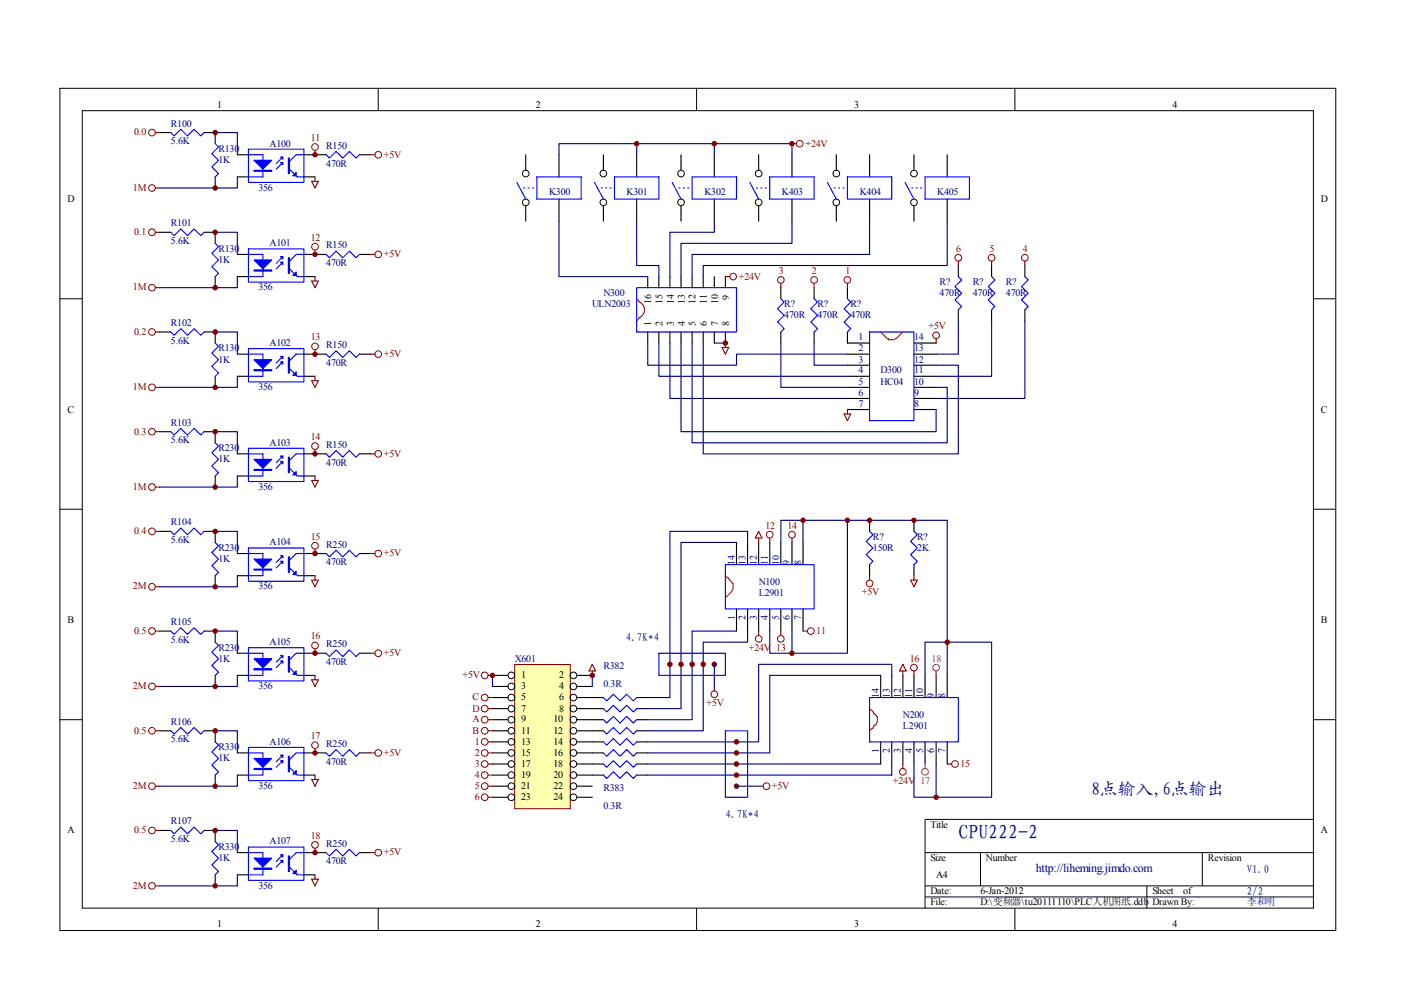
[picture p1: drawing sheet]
<svg xmlns="http://www.w3.org/2000/svg" width="297mm" height="210mm" viewBox="0 0 297 210" stroke-linecap="round" stroke-linejoin="round" font-family="sans-serif">
<g fill="none" stroke="#000" stroke-width=".21">
<path d="M12.7 18.7h270.5v178.6h-270.5zM80.2 18.7v4.7M147.7 18.7v4.7M215.2 18.7v4.7M17.4 23.5h261.1v169h-261.1zM12.7 63.3h4.7M278.4 63.3h4.7M12.7 108h4.7M278.4 108h4.7M12.7 152.6h4.7M278.4 152.6h4.7M278.4 173.7h-82.3v18.8"/>
<path d="M80.2 192.5v4.7M147.7 192.5v4.7M196.1 180.8h82.3M196.1 187.8h82.3M196.1 190.2h82.3M207.9 180.8v7M215.2 192.5v4.7M243.2 187.8v4.7M254.9 180.8v7"/>
</g>
<path d="M135 63.3l.5 .5v.2a1.74 1.74 0 0 1 1.1 1.7 1.74 1.74 0 0 1-1.1 1.6v.3l-.5 .4M186.7 70.4l1.4 1.4h.3v.2a2.17 2.17 0 0 0 2.1-.7l.9-.9M153.8 122.1l.5 .4h.2v.3l.7 .7v.2h.2a2.17 2.17 0 0 1-.7 2.1l-.9 1M184.4 150.2l.4 .5h.3l.2 .7h.2l.3 .5h.2a2.18 2.18 0 0 1-.5 1.9h-.2l-.2 .7h-.3l-.4 .4" fill="none" stroke="#f00" stroke-width=".23"/>
<path d="M135 61h21.2v9.4h-21.2zM184.4 70.4h9.4v18.8h-9.4zM153.8 119.7h18.8v9.4h-18.8zM184.4 147.9h18.8v9.4h-18.8z" fill="none" stroke="#00f" stroke-width=".23"/>
<g fill="none" stroke="#000" stroke-width=".23">
<path d="M137.3 58.6v2.4M139.7 58.6v2.4M142 58.6v2.4M144.4 58.6v2.4M146.7 58.6v2.4M149.1 58.6v2.4M151.4 58.6v2.4M153.8 58.6v2.4M137.3 70.4v2.3M139.7 70.4v2.3M142 70.4v2.3M144.4 70.4v2.3"/>
<path d="M146.7 70.4v2.3M149.1 70.4v2.3M151.4 70.4v2.3M153.8 70.4v2.3M179.7 72.7h4.7M179.7 75.1h4.7M179.7 77.4h4.7M179.7 79.8h4.7M193.8 72.7h4.7M193.8 75.1h4.7M193.8 77.4h4.7M193.8 79.8h4.7"/>
<path d="M179.7 82.1h4.7M179.7 84.5h4.7M179.7 86.8h4.7M193.8 82.1h4.7M193.8 84.5h4.7M193.8 86.8h4.7M156.2 115v4.7M158.5 115v4.7M160.9 115v4.7M163.2 115v4.7M165.6 115v4.7M167.9 115v4.7"/>
<path d="M170.3 115v4.7M156.2 129.1v4.7M158.5 129.1v4.7M160.9 129.1v4.7M163.2 129.1v4.7M165.6 129.1v4.7M167.9 129.1v4.7M170.3 129.1v4.7M186.7 143.2v4.7M186.7 157.3v4.7M189.1 143.2v4.7M189.1 157.3v4.7"/>
<path d="M191.4 143.2v4.7M191.4 157.3v4.7M193.8 143.2v4.7M193.8 157.3v4.7M196.1 143.2v4.7M196.1 157.3v4.7M198.5 143.2v4.7M198.5 157.3v4.7M200.8 143.2v4.7M200.8 157.3v4.7"/>
</g>
<path d="M109.2 141h11.7v30.5h-11.7z" fill="#ffffb0"/>
<g fill="none" stroke="#800000" stroke-width=".21">
<path d="M109.1 140.9h11.8v30.6h-11.8z"/>
<circle cx="32.2" cy="39.9" r=".71"/>
<circle cx="32.2" cy="28.1" r=".71"/>
<circle cx="66.8" cy="31.2" r=".71"/>
<circle cx="80.2" cy="32.8" r=".71"/>
<circle cx="169.6" cy="30.5" r=".71"/>
<circle cx="32.2" cy="49.2" r=".71"/>
<circle cx="66.8" cy="52.3" r=".71"/>
<circle cx="80.2" cy="53.9" r=".71"/>
<circle cx="155.4" cy="58.6" r=".71"/>
<circle cx="165.6" cy="59.3" r=".7"/>
<circle cx="172.6" cy="59.3" r=".71"/>
<circle cx="179.7" cy="59.3" r=".71"/>
<circle cx="203.2" cy="54.7" r=".71"/>
<circle cx="210.2" cy="54.7" r=".71"/>
<circle cx="217.3" cy="54.7" r=".71"/>
<circle cx="32.2" cy="70.4" r=".71"/>
<circle cx="32.2" cy="61" r=".71"/>
<circle cx="66.8" cy="73.4" r=".71"/>
<circle cx="80.2" cy="75.1" r=".71"/>
<circle cx="198.5" cy="71.1" r=".71"/>
<circle cx="32.2" cy="82.1" r=".71"/>
<circle cx="32.2" cy="91.5" r=".71"/>
<circle cx="66.8" cy="94.6" r=".71"/>
<circle cx="80.2" cy="96.2" r=".71"/>
<circle cx="32.2" cy="112.7" r=".71"/>
<circle cx="32.2" cy="103.3" r=".71"/>
<circle cx="66.8" cy="115.7" r=".71"/>
<circle cx="80.2" cy="117.4" r=".71"/>
<circle cx="163.2" cy="113.4" r=".71"/>
<circle cx="167.9" cy="113.4" r=".71"/>
<circle cx="32.2" cy="133.8" r=".71"/>
<circle cx="32.2" cy="124.4" r=".71"/>
<circle cx="66.8" cy="136.9" r=".71"/>
<circle cx="80.2" cy="138.5" r=".71"/>
<circle cx="160.9" cy="135.4" r=".71"/>
<circle cx="165.6" cy="135.4" r=".7"/>
<circle cx="171.9" cy="133.8" r=".7"/>
<circle cx="184.4" cy="123.7" r=".71"/>
<circle cx="32.2" cy="145.5" r=".71"/>
<circle cx="32.2" cy="154.9" r=".71"/>
<circle cx="66.8" cy="158" r=".71"/>
<circle cx="80.2" cy="159.6" r=".71"/>
<circle cx="102.8" cy="143.2" r=".71"/>
<circle cx="102.8" cy="157.3" r=".71"/>
<circle cx="102.8" cy="159.6" r=".71"/>
<circle cx="102.8" cy="152.6" r=".71"/>
<circle cx="102.8" cy="147.9" r=".71"/>
<circle cx="102.8" cy="154.9" r=".71"/>
<circle cx="102.8" cy="150.2" r=".71"/>
<circle cx="151.4" cy="147.2" r=".71"/>
<circle cx="193.8" cy="141.6" r=".7"/>
<circle cx="32.2" cy="176.1" r=".71"/>
<circle cx="32.2" cy="166.7" r=".71"/>
<circle cx="66.8" cy="179.1" r=".71"/>
<circle cx="102.8" cy="162" r=".71"/>
<circle cx="102.8" cy="164.3" r=".71"/>
<circle cx="102.8" cy="169" r=".71"/>
<circle cx="102.8" cy="166.7" r=".71"/>
<circle cx="162.5" cy="166.7" r=".71"/>
<circle cx="191.4" cy="163.6" r=".71"/>
<circle cx="202.5" cy="162" r=".71"/>
<circle cx="32.2" cy="187.8" r=".71"/>
<circle cx="80.2" cy="180.8" r=".71"/>
</g>
<g fill="none" stroke="#000" stroke-width=".21">
<circle cx="111.5" cy="36.8" r=".7"/>
<circle cx="127.9" cy="36.8" r=".71"/>
<circle cx="144.4" cy="36.8" r=".71"/>
<circle cx="160.9" cy="36.8" r=".71"/>
<circle cx="177.3" cy="36.8" r=".7"/>
<circle cx="193.8" cy="36.8" r=".7"/>
<circle cx="111.5" cy="42.9" r=".7"/>
<circle cx="127.9" cy="42.9" r=".71"/>
<circle cx="144.4" cy="42.9" r=".71"/>
<circle cx="160.9" cy="42.9" r=".71"/>
<circle cx="177.3" cy="42.9" r=".7"/>
<circle cx="193.8" cy="42.9" r=".7"/>
<circle cx="108.4" cy="143.2" r=".71"/>
<circle cx="108.4" cy="157.3" r=".71"/>
<circle cx="108.4" cy="145.5" r=".71"/>
<circle cx="108.4" cy="159.6" r=".71"/>
<circle cx="108.4" cy="152.6" r=".7"/>
<circle cx="108.4" cy="147.9" r=".7"/>
<circle cx="108.4" cy="154.9" r=".7"/>
<circle cx="108.4" cy="150.2" r=".7"/>
<circle cx="121.6" cy="143.2" r=".71"/>
<circle cx="121.6" cy="157.3" r=".71"/>
<circle cx="121.6" cy="145.5" r=".71"/>
<circle cx="121.6" cy="159.6" r=".71"/>
<circle cx="121.6" cy="152.6" r=".7"/>
<circle cx="121.6" cy="147.9" r=".7"/>
<circle cx="121.6" cy="154.9" r=".7"/>
<circle cx="121.6" cy="150.2" r=".7"/>
<circle cx="108.4" cy="162" r=".7"/>
<circle cx="108.4" cy="164.3" r=".7"/>
<circle cx="108.4" cy="169" r=".7"/>
<circle cx="108.4" cy="166.7" r=".7"/>
<circle cx="121.6" cy="162" r=".7"/>
<circle cx="121.6" cy="164.3" r=".7"/>
<circle cx="121.6" cy="169" r=".7"/>
<circle cx="121.6" cy="166.7" r=".7"/>
</g>
<g fill="none" stroke="#000" stroke-width=".23">
<path d="M33.9 28.1h2.3M43.3 28.1h2.3v2.4M45.6 37.5v2.4M50.3 32.8h2.4M50.3 37.5h2.4M64.4 32.8h4.7M64.4 37.5h2.4M76.2 32.8h2.3M111.5 32.8v3.3M118.5 32.8v4.7M127.9 32.8v3.3M135 32.8v4.7"/>
<path d="M144.4 32.8v3.3M151.4 32.8v4.7M160.9 32.8v3.3M167.9 32.8v4.7M177.3 32.8v3.3M184.4 32.8v4.7M193.8 32.8v3.3M200.8 32.8v4.7M33.9 49.3h2.3M43.3 49.3h2.3v2.3M45.6 58.6v2.4M50.3 53.9h2.4"/>
<path d="M50.3 58.6h2.4M64.4 53.9h4.7M64.4 58.6h2.4M76.2 53.9h2.3M111.5 43.6v3.3M118.5 42.2v4.7M127.9 43.6v3.3M135 42.2v4.7M144.4 43.6v3.3M151.4 42.2v4.7M160.9 43.6v3.3M167.9 42.2v4.7"/>
<path d="M177.3 43.6v3.3M184.4 42.2v4.7M193.8 43.6v3.3M200.8 42.2v4.7M203.2 56.3v2.3M210.2 56.3v2.3M217.3 56.3v2.3M33.9 70.4h2.3M43.3 70.4h2.3v2.3M45.6 79.8v2.3M50.3 75.1h2.4M50.3 79.8h2.4"/>
<path d="M64.4 75.1h4.7M64.4 79.8h2.4M76.2 75.1h2.3M165.6 61v2.3M165.6 70.4v2.3M172.6 61v2.3M172.6 70.4v2.3M179.7 61v2.3M179.7 70.4v2.3M203.2 65.7v2.3M210.2 65.7v2.3M217.3 65.7v2.3"/>
<path d="M33.9 91.5h2.3M43.3 91.5h2.3v2.4M50.3 96.2h2.4M64.4 96.2h4.7M76.2 96.2h2.3M33.9 112.7h2.3M43.3 112.7h2.3v2.3M45.6 100.9v2.4M50.3 100.9h2.4M50.3 117.4h2.4M64.4 100.9h2.4M64.4 117.4h4.7"/>
<path d="M76.2 117.4h2.3M184.4 110.3v2.4M184.4 119.7v2.4M193.8 110.3v2.4M193.8 119.7v2.4M33.9 133.8h2.3M43.3 133.8h2.3v2.4M45.6 122.1v2.3M50.3 122.1h2.4M50.3 138.5h2.4M64.4 122.1h2.4M64.4 138.5h4.7"/>
<path d="M76.2 138.5h2.3M33.9 154.9h2.3M43.3 154.9h2.3v2.4M45.6 143.2v2.3M50.3 143.2h2.4M50.3 159.6h2.4M64.4 143.2h2.4M64.4 159.6h4.7M76.2 159.6h2.3M104.4 143.2h3.3M104.4 145.5h3.3M104.4 147.9h3.3"/>
<path d="M104.4 150.2h3.3M104.4 152.6h3.3M104.4 154.9h3.3M104.4 157.3h3.3M104.4 159.6h3.3M122.3 143.2h3.3M122.3 145.5h3.3M122.3 147.9h5.6M122.3 150.2h5.6M122.3 152.6h5.6M122.3 154.9h5.6M122.3 157.3h5.6"/>
<path d="M122.3 159.6h5.6M135 147.9h2.3M135 150.2h2.3M135 152.6h2.3M135 154.9h2.3M135 157.3h2.3M135 159.6h2.3M33.9 176.1h2.3M43.3 176.1h2.3v2.3M45.6 164.3v2.4M50.3 164.3h2.4M64.4 164.3h2.4"/>
<path d="M104.4 162h3.3M104.4 164.3h3.3M104.4 166.7h3.3M104.4 169h3.3M122.3 162h5.6M122.3 164.3h5.6M122.3 166.7h3.3M122.3 169h3.3M135 162h2.3M135 164.3h2.3M45.6 185.5v2.3M50.3 180.8h2.4"/>
<path d="M50.3 185.5h2.4M64.4 180.8h4.7M64.4 185.5h2.4M76.2 180.8h2.3"/>
</g>
<g fill="none" stroke="#00f" stroke-width=".23">
<path d="M36.2 28.1l.7 .7 1.4-1.4 1.4 1.4 1.5-1.4 1.4 1.4 .7-.7M45.6 30.5l.7 .7-1.4 1.4 1.4 1.4-1.4 1.4 1.4 1.4-.7 .7M52.7 31.6h11.7v7.1h-11.7zM52.7 32.8h3v4.7h-3M60 34.5l-1.4 1.4M60 33.3l-1.4 1.4M61.4 35.9l1.6 1.6h1.4M64.4 32.8h-1.6l-1.4 1.4M69.1 32.8l.7 .7 1.5-1.4 1.4 1.4 1.4-1.4 1.4 1.4 .7-.7M109.6 38.7l1.9 3.5M111 39.9h.2M111.9 39.9h.3"/>
<path d="M112.9 39.9h.2M113.8 37.5h9.4v4.7h-9.4zM126 38.7l1.9 3.5M127.5 39.9h.2M128.4 39.9h.2M129.3 39.9h.3M130.3 37.5h9.4v4.7h-9.4zM142.5 38.7l1.9 3.5M143.9 39.9h.3M144.9 39.9h.2M145.8 39.9h.2M146.7 37.5h9.5v4.7h-9.5z"/>
<path d="M159 38.7l1.9 3.5M160.4 39.9h.2M161.3 39.9h.3M162.3 39.9h.2M163.2 37.5h9.4v4.7h-9.4zM175.4 38.7l1.9 3.5M176.8 39.9h.3M177.8 39.9h.2M178.7 39.9h.3M179.7 37.5h9.4v4.7h-9.4zM191.9 38.7l1.9 3.5M193.3 39.9h.2"/>
<path d="M194.2 39.9h.3M195.2 39.9h.2M196.1 37.5h9.4v4.7h-9.4zM36.2 49.3l.7 .7 1.4-1.5 1.4 1.5 1.5-1.5 1.4 1.5 .7-.7M45.6 51.6l.7 .7-1.4 1.4 1.4 1.4-1.4 1.4 1.4 1.4-.7 .7M52.7 52.8h11.7v7h-11.7zM52.7 53.9h3v4.7h-3M60 55.6l-1.4 1.4M60 54.4l-1.4 1.4M61.4 57l1.6 1.6h1.4M64.4 53.9h-1.6l-1.4 1.5M69.1 53.9l.7 .8 1.5-1.5 1.4 1.5 1.4-1.5 1.4 1.5 .7-.8"/>
<path d="M203.2 58.6l.7 .7-1.4 1.5 1.4 1.4-1.4 1.4 1.4 1.4-.7 .7M210.2 58.6l.7 .7-1.4 1.5 1.4 1.4-1.4 1.4 1.4 1.4-.7 .7M217.3 58.6l.7 .7-1.4 1.5 1.4 1.4-1.4 1.4 1.4 1.4-.7 .7M36.2 70.4l.7 .7 1.4-1.4 1.4 1.4 1.5-1.4 1.4 1.4 .7-.7M45.6 72.7l.7 .7-1.4 1.5 1.4 1.4-1.4 1.4 1.4 1.4-.7 .7M52.7 73.9h11.7v7.1h-11.7zM52.7 75.1h3v4.7h-3M60 76.7l-1.4 1.4M60 75.6l-1.4 1.4M61.4 78.1l1.6 1.7h1.4M64.4 75.1h-1.6l-1.4 1.4M69.1 75.1l.7 .7 1.5-1.4 1.4 1.4 1.4-1.4 1.4 1.4 .7-.7"/>
<path d="M165.6 63.3l.7 .7-1.4 1.5 1.4 1.4-1.4 1.4 1.4 1.4-.7 .7M172.6 63.3l.7 .7-1.4 1.5 1.4 1.4-1.4 1.4 1.4 1.4-.7 .7M179.7 63.3l.7 .7-1.4 1.5 1.4 1.4-1.4 1.4 1.4 1.4-.7 .7M36.2 91.5l.7 .7 1.4-1.4 1.4 1.4 1.5-1.4 1.4 1.4 .7-.7M45.6 93.9l.7 .7-1.4 1.4 1.4 1.4-1.4 1.4 1.4 1.4-.7 .7M52.7 95.1h11.7v7h-11.7zM52.7 96.2h3v4.7h-3M60 97.9l-1.4 1.4M60 96.7l-1.4 1.4M61.4 99.3l1.6 1.6h1.4M64.4 96.2h-1.6l-1.4 1.4M69.1 96.2l.7 .7 1.5-1.4 1.4 1.4 1.4-1.4 1.4 1.4 .7-.7"/>
<path d="M36.2 112.7l.7 .7 1.4-1.4 1.4 1.4 1.5-1.4 1.4 1.4 .7-.7M45.6 115l.7 .7-1.4 1.4 1.4 1.4-1.4 1.4 1.4 1.5-.7 .7M52.7 116.2h11.7v7h-11.7zM52.7 117.4h3v4.7h-3M60 119l-1.4 1.4M60 117.8l-1.4 1.4M64.4 117.4h-1.6l-1.4 1.4M69.1 117.4l.7 .7 1.5-1.4 1.4 1.4 1.4-1.4 1.4 1.4 .7-.7M184.4 112.7l.7 .7-1.4 1.4 1.4 1.4-1.4 1.4 1.4 1.4-.7 .7M193.8 112.7l.7 .7-1.4 1.4 1.4 1.4-1.4 1.4 1.4 1.4-.7 .7M36.2 133.8l.7 .7 1.4-1.4 1.4 1.4 1.5-1.4 1.4 1.4 .7-.7M45.6 136.2l.7 .7-1.4 1.4 1.4 1.4-1.4 1.4 1.4 1.4-.7 .7"/>
<path d="M52.7 137.3h11.7v7.1h-11.7zM52.7 138.5h3v4.7h-3M60 139l-1.4 1.4M61.4 120.4l1.6 1.7h1.4M64.4 138.5h-1.6l-1.4 1.4M69.1 138.5l.7 .7 1.5-1.4 1.4 1.4 1.4-1.4 1.4 1.4 .7-.7M139.7 138.5h14.1v4.7h-14.1zM36.2 154.9l.7 .7 1.4-1.4 1.4 1.4 1.5-1.4 1.4 1.4 .7-.7M45.6 157.3l.7 .7-1.4 1.4 1.4 1.4-1.4 1.4 1.4 1.4-.7 .7M52.7 158.5h11.7v7h-11.7zM52.7 159.6h3v4.7h-3M60 140.1l-1.4 1.5"/>
<path d="M61.4 141.6l1.6 1.6h1.4M64.4 159.6h-1.6l-1.4 1.5M69.1 159.6l.7 .7 1.5-1.4 1.4 1.4 1.4-1.4 1.4 1.4 .7-.7M127.9 147.9l.7 .7 1.4-1.4 1.5 1.4 1.4-1.4 1.4 1.4 .7-.7M127.9 150.2l.7 .7 1.4-1.4 1.5 1.4 1.4-1.4 1.4 1.4 .7-.7M127.9 152.6l.7 .7 1.4-1.4 1.5 1.4 1.4-1.4 1.4 1.4 .7-.7M127.9 154.9l.7 .7 1.4-1.4 1.5 1.4 1.4-1.4 1.4 1.4 .7-.7M127.9 157.3l.7 .7 1.4-1.4 1.5 1.4 1.4-1.4 1.4 1.4 .7-.7M127.9 159.6l.7 .7 1.4-1.4 1.5 1.4 1.4-1.4 1.4 1.4 .7-.7M153.8 154.9h4.7v14.1h-4.7zM36.2 176.1l.7 .7 1.4-1.4 1.4 1.4 1.5-1.4 1.4 1.4 .7-.7M45.6 178.4l.7 .7-1.4 1.4 1.4 1.5-1.4 1.4 1.4 1.4-.7 .7"/>
<path d="M52.7 179.6h11.7v7.1h-11.7zM60 161.3l-1.4 1.4M60 160.1l-1.4 1.4M61.4 162.7l1.6 1.6h1.4M127.9 162l.7 .7 1.4-1.4 1.5 1.4 1.4-1.4 1.4 1.4 .7-.7M127.9 164.3l.7 .7 1.4-1.4 1.5 1.4 1.4-1.4 1.4 1.4 .7-.7M52.7 180.8h3v4.7h-3M60 182.4l-1.4 1.4M60 181.2l-1.4 1.5M61.4 183.8l1.6 1.7h1.4M64.4 180.8h-1.6l-1.4 1.4M69.1 180.8l.7 .7 1.5-1.4 1.4 1.4 1.4-1.4 1.4 1.4 .7-.7"/>
</g>
<g fill="none" stroke="#000080" stroke-width=".23">
<path d="M45.6 28.1h4.7v4.7M50.3 37.5v2.4h-16.4M118.5 32.8v-2.3h49.4v2.3M135 30.5v2.3M151.4 30.5v2.3M45.6 49.3h4.7v4.6M50.3 58.6v2.4h-16.4M118.5 46.9v11.7h18.8M135 46.9v9.4h4.7v2.3M151.4 46.9v2.4h-9.4v9.3M167.9 46.9v4.7h-23.5v7M184.4 46.9v7h-37.7v4.7"/>
<path d="M200.8 46.9v9.4h-51.7v2.3M45.6 70.4h4.7v4.7M50.3 79.8v2.3h-16.4M137.3 72.7v4.7h18.9v-2.3h23.5M139.7 72.7v7.1h40M142 72.7v11.8h37.7M144.4 72.7v18.8h54.1v-4.7M146.7 72.7v21.2h54.1v-11.8h-2.3M149.1 72.7v23.5h54.1v-18.8h-4.7M151.4 72.7h2.4M165.6 72.7v9.4h14.1M172.6 72.7v4.7h7.1"/>
<path d="M203.2 68v7.1h-4.7M210.2 68v11.8h-11.7M217.3 68v16.5h-18.8M45.6 91.5h4.7v4.7M45.6 112.7h4.7v4.7M50.3 100.9v2.4h-16.4M156.2 115h-11.8v35.2h-7.1M158.5 115v-2.3h-16.5v35.2h-4.7M165.6 115v-4.7h4.7v4.7M170.3 110.3h30.5v25.9h9.4v32.8h-11.7M179.7 110.3v28.2h-11.8M45.6 133.8h4.7v4.7"/>
<path d="M50.3 122.1v2.3h-16.4M156.2 133.8h-9.5v18.8h-9.4M158.5 133.8v2.4h-9.4v18.7h-11.8M163.2 133.8v4.7h4.7v-4.7M45.6 154.9h4.7v4.7M50.3 143.2v2.3h-16.4M104.4 143.2v2.3M125.6 143.2v2.3M151.4 140.9v4.6M186.7 143.2h-23.5v16.4h-25.9M189.1 143.2v-2.3h-28.2v16.4h-23.6M196.1 143.2v-7h4.7v7"/>
<path d="M45.6 176.1h4.7v4.7M50.3 164.3v2.4h-16.4M137.3 162h49.4M156.2 166.7h4.7M189.1 162v2.3h-51.8M193.8 162v7h4.7v-7M50.3 185.5v2.3h-16.4"/>
</g>
<g fill="none" stroke="#800000" stroke-width=".23">
<path d="M32.9 39.9h1M32.9 28.1h1M66.1 38.4h1.4l-.7 1.5zM66.8 31.9v.9M66.8 37.5v.9M78.5 32.8h1M167.9 30.5h.9M32.9 49.3h1M66.1 59.6h1.4l-.7 1.4zM66.8 53v.9M66.8 58.6v1M78.5 53.9h1"/>
<path d="M153.8 58.6h.9M203.2 55.4v.9M210.2 55.4v.9M217.3 55.4v.9M32.9 61h1M32.9 70.4h1M66.8 74.1v1M66.8 79.8v.9M78.5 75.1h1M153.1 73.7h1.4l-.7 1.4zM153.8 72.7v1M165.6 60.1v.9"/>
<path d="M172.6 60.1v.9M179.7 60.1v.9M198.5 71.8v.9M32.9 82.1h1M32.9 91.5h1M66.1 80.7h1.4l-.7 1.4zM66.8 95.3v.9M78.5 96.2h1M179 87.8h1.4l-.7 1.4zM179.7 86.8v1M32.9 103.3h1M32.9 112.7h1"/>
<path d="M66.1 101.9h1.4l-.7 1.4zM66.8 100.9v1M66.8 116.4v1M78.5 117.4h1M160.9 114.1v.9M160.9 112.7l.7 1.4h-1.5zM163.2 114.1v.9M167.9 114.1v.9M32.9 133.8h1M32.9 124.4h1M66.1 123h1.4l-.7 1.4zM66.8 122.1v.9"/>
<path d="M66.8 137.6v.9M78.5 138.5h1M160.9 133.8v.9M165.6 133.8v.9M170.3 133.8h.9M184.4 122.1v.9M193.1 123h1.4l-.7 1.4zM193.8 122.1v.9M32.9 154.9h1M32.9 145.5h1M66.1 144.1h1.4l-.7 1.4zM66.8 143.2v.9"/>
<path d="M66.8 158.7v.9M78.5 159.6h1M103.5 143.2h.9M103.5 152.6h.9M103.5 154.9h.9M103.5 147.9h.9M103.5 150.2h.9M103.5 157.3h.9M103.5 159.6h.9M125.6 140.9l.7 1.4h-1.4zM125.6 142.3v.9M151.4 145.5v1"/>
<path d="M191.4 140.9l.7 1.4h-1.4zM191.4 142.3v.9M193.8 142.3v.9M32.9 166.7h1M32.9 176.1h1M66.1 165.3h1.4l-.7 1.4zM66.8 164.3v1M66.8 179.8v1M103.5 162h.9M103.5 164.3h.9M103.5 166.7h.9M103.5 169h.9"/>
<path d="M160.9 166.7h.9M191.4 162v.9M200.8 162h1M32.9 187.8h1M66.1 186.4h1.4l-.7 1.4zM66.8 185.5v.9M78.5 180.8h1"/>
</g>
<g fill="#00f" stroke="#00f" stroke-width=".23">
<path d="M53.9 34h3.7l-1.9 1.9z"/>
<path d="M59.5 33.3h.5v.4z"/>
<path d="M59.5 34.5h.5v.4z"/>
<path d="M62.1 37.3l.7-.7v.7z"/>
<path d="M53.9 55.1h3.7l-1.9 1.9z"/>
<path d="M59.5 54.4h.5v.5z"/>
<path d="M59.5 55.6h.5v.5z"/>
<path d="M62.1 58.4l.7-.7v.7z"/>
<path d="M53.9 76.3h3.7l-1.9 1.8z"/>
<path d="M59.5 75.6h.5v.4z"/>
<path d="M59.5 76.7h.5v.5z"/>
<path d="M62.1 79.5l.7-.7v.7z"/>
<path d="M53.9 97.4h3.7l-1.9 1.9z"/>
<path d="M59.5 96.7h.5v.5z"/>
<path d="M59.5 97.9h.5v.4z"/>
<path d="M62.1 100.7l.7-.7v.7z"/>
<path d="M53.9 118.5h3.7l-1.9 1.9z"/>
<path d="M59.5 117.8h.5v.5z"/>
<path d="M59.5 119h.5v.5z"/>
<path d="M62.1 121.8l.7-.7v.7z"/>
<path d="M53.9 139.7h3.7l-1.9 1.9z"/>
<path d="M59.5 139h.5v.4z"/>
<path d="M59.5 140.1h.5v.5z"/>
<path d="M62.1 143l.7-.7v.7z"/>
<path d="M53.9 160.8h3.7l-1.9 1.9z"/>
<path d="M59.5 160.1h.5v.5z"/>
<path d="M59.5 161.3h.5v.5z"/>
<path d="M62.1 164.1l.7-.7v.7z"/>
<path d="M53.9 182h3.7l-1.9 1.8z"/>
<path d="M59.5 181.2h.5v.5z"/>
<path d="M59.5 182.4h.5v.5z"/>
<path d="M62.1 185.2l.7-.7v.7z"/>
<path d="M53.9 36.1h3.7v.2h-3.7z" fill-rule="evenodd"/>
<path d="M61.1 33.5h.3v3.3h-.3z" fill-rule="evenodd"/>
<path d="M53.9 57.2h3.7v.3h-3.7z" fill-rule="evenodd"/>
<path d="M61.1 54.7h.3v3.2h-.3z" fill-rule="evenodd"/>
<path d="M53.9 78.4h3.7v.2h-3.7z" fill-rule="evenodd"/>
<path d="M61.1 75.8h.3v3.3h-.3z" fill-rule="evenodd"/>
<path d="M53.9 99.5h3.7v.2h-3.7z" fill-rule="evenodd"/>
<path d="M61.1 96.9h.3v3.3h-.3z" fill-rule="evenodd"/>
<path d="M53.9 120.7h3.7v.2h-3.7z" fill-rule="evenodd"/>
<path d="M61.1 118.1h.3v3.3h-.3z" fill-rule="evenodd"/>
<path d="M53.9 141.8h3.7v.2h-3.7z" fill-rule="evenodd"/>
<path d="M61.1 139.2h.3v3.3h-.3z" fill-rule="evenodd"/>
<path d="M53.9 162.9h3.7v.3h-3.7z" fill-rule="evenodd"/>
<path d="M61.1 160.3h.3v3.3h-.3z" fill-rule="evenodd"/>
<path d="M53.9 184.1h3.7v.2h-3.7z" fill-rule="evenodd"/>
<path d="M61.1 181.5h.3v3.3h-.3z" fill-rule="evenodd"/>
</g>
<g fill="#800000" stroke="#800000" stroke-width=".21">
<circle cx="156.1" cy="157.3" r=".47"/>
<circle cx="156.1" cy="159.6" r=".47"/>
<circle cx="156.1" cy="162" r=".47"/>
<circle cx="156.1" cy="164.3" r=".47"/>
<circle cx="156.1" cy="166.7" r=".47"/>
<circle cx="142" cy="140.8" r=".47"/>
<circle cx="144.4" cy="140.8" r=".47"/>
<circle cx="146.7" cy="140.8" r=".47"/>
<circle cx="149.1" cy="140.8" r=".47"/>
<circle cx="151.4" cy="140.8" r=".47"/>
<circle cx="153.8" cy="72.7" r=".47"/>
<circle cx="170.3" cy="110.3" r=".47"/>
<circle cx="167.9" cy="138.5" r=".47"/>
<circle cx="198.5" cy="169" r=".47"/>
<circle cx="200.8" cy="136.2" r=".47"/>
<circle cx="179.7" cy="110.3" r=".47"/>
<circle cx="184.4" cy="110.3" r=".47"/>
<circle cx="193.8" cy="110.3" r=".47"/>
<circle cx="167.9" cy="30.5" r=".47"/>
<circle cx="135" cy="30.5" r=".47"/>
<circle cx="151.4" cy="30.5" r=".47"/>
<circle cx="104.4" cy="143.2" r=".47"/>
<circle cx="125.6" cy="143.2" r=".47"/>
<circle cx="66.8" cy="32.8" r=".47"/>
<circle cx="45.6" cy="28.1" r=".47"/>
<circle cx="45.6" cy="39.9" r=".47"/>
<circle cx="66.8" cy="53.9" r=".47"/>
<circle cx="45.6" cy="49.3" r=".47"/>
<circle cx="45.6" cy="61" r=".47"/>
<circle cx="66.8" cy="75.1" r=".47"/>
<circle cx="45.6" cy="70.4" r=".47"/>
<circle cx="45.6" cy="82.1" r=".47"/>
<circle cx="66.8" cy="96.2" r=".47"/>
<circle cx="45.6" cy="91.5" r=".47"/>
<circle cx="45.6" cy="103.3" r=".47"/>
<circle cx="66.8" cy="117.4" r=".47"/>
<circle cx="45.6" cy="112.7" r=".47"/>
<circle cx="45.6" cy="124.4" r=".47"/>
<circle cx="66.8" cy="138.5" r=".47"/>
<circle cx="45.6" cy="133.8" r=".47"/>
<circle cx="45.6" cy="145.5" r=".47"/>
<circle cx="45.6" cy="154.9" r=".47"/>
<circle cx="45.6" cy="166.7" r=".47"/>
<circle cx="45.6" cy="176.1" r=".47"/>
<circle cx="45.6" cy="187.8" r=".47"/>
<circle cx="66.8" cy="159.6" r=".47"/>
<circle cx="66.8" cy="180.8" r=".47"/>
</g>
<g fill="none" stroke="#a1006a" stroke-width=".21">
<circle cx="198.5" cy="141.6" r=".71"/>
<circle cx="196.1" cy="163.6" r=".71"/>
</g>
<path d="M198.5 142.3v.9M196.1 162v.9" fill="none" stroke="#a1006a" stroke-width=".23"/>
<text font-size="4.2" fill="#000080" x="203.2" y="177.8">CPU222-2</text>
<text font-size="3.8" fill="#000080" x="231.4" y="168.5">8点输入,6点输出</text>
<text font-size="2.5" fill="#000080" x="219.6" y="184.8">http://liheming.jimdo.com</text>
<g font-size="2.3" fill="#000080">
<text x="132.7" y="135.8">4.7K*4</text>
<text x="153.8" y="173.4">4.7K*4</text>
<text x="264.3" y="185.2">V1.0</text>
<text x="264.3" y="189.8">2/2</text>
</g>
<g font-size="2.1">
<text x="46.1" y="22.9">1</text>
<text x="113.6" y="22.9">2</text>
<text x="181.1" y="22.9">3</text>
<text x="248.6" y="22.9">4</text>
<text x="14.3" y="42.8">D</text>
<text x="280.1" y="42.8">D</text>
<text x="138.1" y="64.5" transform="rotate(-90 138.1 64.5)">16</text>
<text x="140.5" y="64.5" transform="rotate(-90 140.5 64.5)">15</text>
<text x="142.8" y="64.5" transform="rotate(-90 142.8 64.5)">14</text>
<text x="145.2" y="64.5" transform="rotate(-90 145.2 64.5)">13</text>
<text x="147.5" y="64.5" transform="rotate(-90 147.5 64.5)">12</text>
<text x="149.9" y="64.5" transform="rotate(-90 149.9 64.5)">11</text>
<text x="152.2" y="64.5" transform="rotate(-90 152.2 64.5)">10</text>
<text x="154.6" y="63.6" transform="rotate(-90 154.6 63.6)">9</text>
<text x="138.1" y="69" transform="rotate(-90 138.1 69)">1</text>
<text x="140.5" y="69" transform="rotate(-90 140.5 69)">2</text>
<text x="142.8" y="69" transform="rotate(-90 142.8 69)">3</text>
<text x="145.2" y="69" transform="rotate(-90 145.2 69)">4</text>
<text x="147.5" y="69" transform="rotate(-90 147.5 69)">5</text>
<text x="149.9" y="69" transform="rotate(-90 149.9 69)">6</text>
<text x="152.2" y="69" transform="rotate(-90 152.2 69)">7</text>
<text x="154.6" y="69" transform="rotate(-90 154.6 69)">8</text>
<text x="14.3" y="87.5">C</text>
<text x="280.1" y="87.5">C</text>
<text x="14.3" y="132.1">B</text>
<text x="280.1" y="132.1">B</text>
<text x="110.5" y="143.8">1</text>
<text x="118.5" y="143.8">2</text>
<text x="110.5" y="146.1">3</text>
<text x="110.5" y="148.5">5</text>
<text x="118.5" y="146.1">4</text>
<text x="118.5" y="148.5">6</text>
<text x="110.5" y="150.9">7</text>
<text x="110.5" y="153.2">9</text>
<text x="110.5" y="155.5">11</text>
<text x="117.3" y="153.2">10</text>
<text x="117.3" y="155.5">12</text>
<text x="118.5" y="150.9">8</text>
<text x="110.5" y="157.9">13</text>
<text x="110.5" y="160.3">15</text>
<text x="117.3" y="157.9">14</text>
<text x="117.3" y="160.3">16</text>
<text x="110.5" y="162.6">17</text>
<text x="110.5" y="164.9">19</text>
<text x="110.5" y="167.3">21</text>
<text x="117.3" y="162.6">18</text>
<text x="117.3" y="164.9">20</text>
<text x="117.3" y="167.3">22</text>
<text x="110.5" y="169.6">23</text>
<text x="117.3" y="169.6">24</text>
<text x="14.3" y="176.7">A</text>
<text x="197.3" y="175.5">Title</text>
<text x="280.1" y="176.7">A</text>
<text x="197.3" y="182.6">Size</text>
<text x="209" y="182.6">Number</text>
<text x="256.1" y="182.6">Revision</text>
<text x="197.3" y="189.6">Date:</text>
<text x="197.3" y="192">File:</text>
<text x="198.5" y="186.1">A4</text>
<text x="207.9" y="189.6">6-Jan-2012</text>
<text x="207.9" y="192">D:\变频器\tu20111110\PLC人机图纸.ddb</text>
<text x="244.3" y="189.6">Sheet</text>
<text x="244.3" y="192">Drawn By:</text>
<text x="250.9" y="189.6">of</text>
<text x="46.1" y="196.6">1</text>
<text x="113.6" y="196.6">2</text>
<text x="181.1" y="196.6">3</text>
<text x="248.6" y="196.6">4</text>
</g>
<g font-size="2.1" fill="#800000">
<text x="28.4" y="28.7">0.0</text>
<text x="65.9" y="29.9">11</text>
<text x="81.4" y="33.5">+5V</text>
<text x="170.8" y="31.1">+24V</text>
<text x="28.2" y="40.5">1M</text>
<text x="28.4" y="49.9">0.1</text>
<text x="65.9" y="51.1">12</text>
<text x="202.7" y="53.4">6</text>
<text x="209.8" y="53.4">5</text>
<text x="216.8" y="53.4">4</text>
<text x="81.4" y="54.5">+5V</text>
<text x="156.6" y="59.3">+24V</text>
<text x="165.1" y="58.1">3</text>
<text x="172.1" y="58.1">2</text>
<text x="179.2" y="58.1">1</text>
<text x="28.2" y="61.6">1M</text>
<text x="28.4" y="71">0.2</text>
<text x="196.8" y="69.8">+5V</text>
<text x="65.9" y="72.2">13</text>
<text x="81.4" y="75.7">+5V</text>
<text x="28.2" y="82.7">1M</text>
<text x="28.4" y="92.1">0.3</text>
<text x="65.9" y="93.3">14</text>
<text x="81.4" y="96.9">+5V</text>
<text x="28.2" y="103.9">1M</text>
<text x="28.4" y="113.3">0.4</text>
<text x="162.3" y="112.1">12</text>
<text x="167" y="112.1">14</text>
<text x="65.9" y="114.5">15</text>
<text x="81.4" y="118">+5V</text>
<text x="28.2" y="125">2M</text>
<text x="182.7" y="126.2">+5V</text>
<text x="28.4" y="134.4">0.5</text>
<text x="65.9" y="135.6">16</text>
<text x="158.7" y="137.9">+24V</text>
<text x="164.6" y="137.9">13</text>
<text x="173.1" y="134.4">11</text>
<text x="81.4" y="139.1">+5V</text>
<text x="98" y="143.8">+5V</text>
<text x="192.9" y="140.3">16</text>
<text x="28.2" y="146.1">2M</text>
<text x="100.2" y="148.5">C</text>
<text x="149.8" y="149.7">+5V</text>
<text x="28.4" y="155.5">0.5</text>
<text x="100.2" y="153.2">A</text>
<text x="100.2" y="155.5">B</text>
<text x="100.2" y="150.9">D</text>
<text x="65.9" y="156.7">17</text>
<text x="81.4" y="160.3">+5V</text>
<text x="100.7" y="157.9">1</text>
<text x="100.7" y="160.3">2</text>
<text x="28.2" y="167.3">2M</text>
<text x="100.7" y="162.6">3</text>
<text x="100.7" y="164.9">4</text>
<text x="100.7" y="167.3">5</text>
<text x="163.7" y="167.3">+5V</text>
<text x="189.3" y="166.1">+24V</text>
<text x="203.6" y="162.6">15</text>
<text x="100.7" y="169.6">6</text>
<text x="28.4" y="176.7">0.5</text>
<text x="65.9" y="177.9">18</text>
<text x="81.4" y="181.4">+5V</text>
<text x="28.2" y="188.4">2M</text>
</g>
<g font-size="2.1" fill="#000080">
<text x="36.2" y="26.9">R100</text>
<text x="36.2" y="30.6">5.6K</text>
<text x="46.3" y="32.3">R130</text>
<text x="46.3" y="34.6">1K</text>
<text x="57.1" y="31.1">A100</text>
<text x="69.2" y="31.5">R150</text>
<text x="69.2" y="35.3">470R</text>
<text x="54.8" y="40.5">356</text>
<text x="116.4" y="41.4">K300</text>
<text x="132.8" y="41.4">K301</text>
<text x="149.4" y="41.4">K302</text>
<text x="165.8" y="41.4">K403</text>
<text x="182.3" y="41.4">K404</text>
<text x="198.7" y="41.4">K405</text>
<text x="36.2" y="48">R101</text>
<text x="36.2" y="51.7">5.6K</text>
<text x="46.3" y="53.4">R130</text>
<text x="57.1" y="52.2">A101</text>
<text x="69.2" y="52.7">R150</text>
<text x="46.3" y="55.7">1K</text>
<text x="69.2" y="56.4">470R</text>
<text x="54.8" y="61.6">356</text>
<text x="125.6" y="65.1">ULN2003</text>
<text x="127.9" y="62.8">N300</text>
<text x="166.3" y="65.1">R?</text>
<text x="173.3" y="65.1">R?</text>
<text x="180.3" y="65.1">R?</text>
<text x="199.2" y="60.5">R?</text>
<text x="199.2" y="62.8">470R</text>
<text x="206.2" y="60.5">R?</text>
<text x="206.2" y="62.8">470R</text>
<text x="213.3" y="60.5">R?</text>
<text x="213.3" y="62.8">470R</text>
<text x="36.2" y="69.1">R102</text>
<text x="166.3" y="67.5">470R</text>
<text x="173.3" y="67.5">470R</text>
<text x="180.3" y="67.5">470R</text>
<text x="36.2" y="72.9">5.6K</text>
<text x="46.3" y="74.5">R130</text>
<text x="46.3" y="76.9">1K</text>
<text x="57.1" y="73.3">A102</text>
<text x="69.2" y="73.8">R150</text>
<text x="69.2" y="77.6">470R</text>
<text x="182" y="72.2">1</text>
<text x="182" y="74.5">2</text>
<text x="182" y="76.9">3</text>
<text x="193.8" y="76.9">12</text>
<text x="193.8" y="74.5">13</text>
<text x="193.8" y="72.2">14</text>
<text x="54.8" y="82.7">356</text>
<text x="182" y="79.2">4</text>
<text x="182" y="81.5">5</text>
<text x="182" y="83.9">6</text>
<text x="186.7" y="79.2">D300</text>
<text x="186.7" y="81.5">HC04</text>
<text x="193.8" y="83.9">9</text>
<text x="193.8" y="81.5">10</text>
<text x="193.8" y="79.2">11</text>
<text x="182" y="86.3">7</text>
<text x="193.8" y="86.3">8</text>
<text x="36.2" y="90.3">R103</text>
<text x="36.2" y="94">5.6K</text>
<text x="46.3" y="95.7">R230</text>
<text x="57.1" y="94.5">A103</text>
<text x="69.2" y="94.9">R150</text>
<text x="46.3" y="98">1K</text>
<text x="69.2" y="98.7">470R</text>
<text x="54.8" y="103.9">356</text>
<text x="36.2" y="111.4">R104</text>
<text x="36.2" y="115.2">5.6K</text>
<text x="46.3" y="116.8">R230</text>
<text x="46.3" y="119.1">1K</text>
<text x="57.1" y="115.6">A104</text>
<text x="69.2" y="116.1">R250</text>
<text x="69.2" y="119.8">470R</text>
<text x="155.8" y="119.7" transform="rotate(-90 155.8 119.7)">14</text>
<text x="158.1" y="119.7" transform="rotate(-90 158.1 119.7)">13</text>
<text x="160.4" y="119.7" transform="rotate(-90 160.4 119.7)">12</text>
<text x="162.8" y="119.7" transform="rotate(-90 162.8 119.7)">11</text>
<text x="165.2" y="119.7" transform="rotate(-90 165.2 119.7)">10</text>
<text x="167.5" y="119.7" transform="rotate(-90 167.5 119.7)">9</text>
<text x="169.8" y="119.7" transform="rotate(-90 169.8 119.7)">8</text>
<text x="185.1" y="114.5">R?</text>
<text x="185.1" y="116.8">150R</text>
<text x="194.5" y="114.5">R?</text>
<text x="194.5" y="116.8">2K</text>
<text x="54.8" y="125">356</text>
<text x="160.9" y="124.1">N100</text>
<text x="155.8" y="131.4" transform="rotate(-90 155.8 131.4)">1</text>
<text x="158.1" y="131.4" transform="rotate(-90 158.1 131.4)">2</text>
<text x="160.4" y="131.4" transform="rotate(-90 160.4 131.4)">3</text>
<text x="160.9" y="126.4">L2901</text>
<text x="162.8" y="131.4" transform="rotate(-90 162.8 131.4)">4</text>
<text x="165.2" y="131.4" transform="rotate(-90 165.2 131.4)">5</text>
<text x="167.5" y="131.4" transform="rotate(-90 167.5 131.4)">6</text>
<text x="169.8" y="131.4" transform="rotate(-90 169.8 131.4)">7</text>
<text x="36.2" y="132.5">R105</text>
<text x="36.2" y="136.3">5.6K</text>
<text x="46.3" y="137.9">R230</text>
<text x="57.1" y="136.8">A105</text>
<text x="69.2" y="137.3">R250</text>
<text x="46.3" y="140.3">1K</text>
<text x="69.2" y="141">470R</text>
<text x="109.1" y="140.3">X601</text>
<text x="127.9" y="141.9">R382</text>
<text x="54.8" y="146.1">356</text>
<text x="127.9" y="145.7">0.3R</text>
<text x="186.4" y="147.9" transform="rotate(-90 186.4 147.9)">14</text>
<text x="188.6" y="147.9" transform="rotate(-90 188.6 147.9)">13</text>
<text x="191" y="147.9" transform="rotate(-90 191 147.9)">12</text>
<text x="193.4" y="147.9" transform="rotate(-90 193.4 147.9)">11</text>
<text x="195.7" y="147.9" transform="rotate(-90 195.7 147.9)">10</text>
<text x="198" y="147.9" transform="rotate(-90 198 147.9)">9</text>
<text x="200.4" y="147.9" transform="rotate(-90 200.4 147.9)">8</text>
<text x="36.2" y="153.7">R106</text>
<text x="191.4" y="152.2">N200</text>
<text x="191.4" y="154.6">L2901</text>
<text x="36.2" y="157.4">5.6K</text>
<text x="46.3" y="159.1">R330</text>
<text x="46.3" y="161.4">1K</text>
<text x="57.1" y="157.9">A106</text>
<text x="69.2" y="158.3">R250</text>
<text x="186.4" y="159.6" transform="rotate(-90 186.4 159.6)">1</text>
<text x="188.6" y="159.6" transform="rotate(-90 188.6 159.6)">2</text>
<text x="191" y="159.6" transform="rotate(-90 191 159.6)">3</text>
<text x="193.4" y="159.6" transform="rotate(-90 193.4 159.6)">4</text>
<text x="195.7" y="159.6" transform="rotate(-90 195.7 159.6)">5</text>
<text x="198" y="159.6" transform="rotate(-90 198 159.6)">6</text>
<text x="200.4" y="159.6" transform="rotate(-90 200.4 159.6)">7</text>
<text x="54.8" y="167.3">356</text>
<text x="69.2" y="162.2">470R</text>
<text x="127.9" y="167.7">R383</text>
<text x="127.9" y="171.5">0.3R</text>
<text x="36.2" y="174.8">R107</text>
<text x="36.2" y="178.6">5.6K</text>
<text x="57.1" y="179">A107</text>
<text x="69.2" y="179.5">R250</text>
<text x="46.3" y="180.2">R330</text>
<text x="46.3" y="182.6">1K</text>
<text x="69.2" y="183.2">470R</text>
<text x="54.8" y="188.4">356</text>
<text x="264.3" y="192">李和明</text>
</g>
<g font-size="2.1" fill="#a1006a">
<text x="197.5" y="140.3">18</text>
<text x="195.2" y="166.1">17</text>
</g>
</svg>
